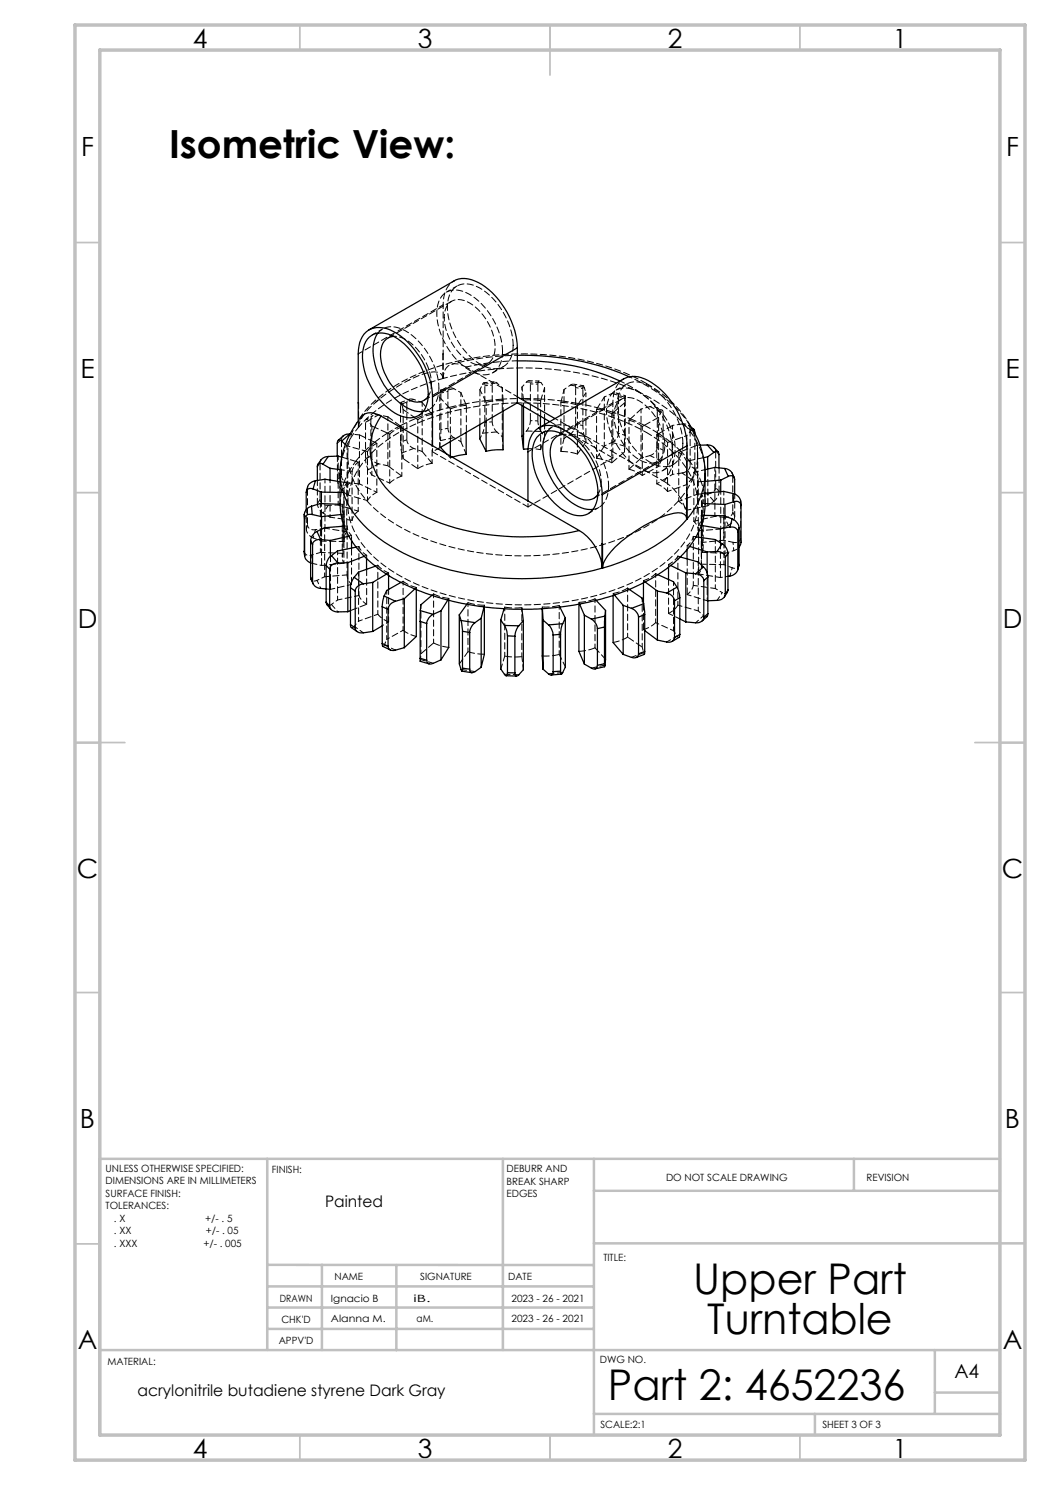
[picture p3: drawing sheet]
<svg xmlns="http://www.w3.org/2000/svg" width="210mm" height="297mm" viewBox="0 0 210 297" stroke-linecap="round" stroke-linejoin="round" font-family="sans-serif">
<g fill="none" stroke="#c0c0c0" stroke-width=".35">
<path d="M60 5v5M110 5v10M160 5v5M15 48.5h5M200 48.5h5M15 98.5h5M200 98.5h5M15 148.5h10M195 148.5h10M15 198.5h5M200 198.5h5M15 248.8h5"/>
<path d="M60 287v5M110 287v5M160 287v5"/>
</g>
<g fill="none" stroke="#c0c0c0" stroke-width=".5">
<path d="M53.4 231.8v38.2M100.6 231.8v38.2M118.8 231.8v55.2M118.8 238.2h81.2M170.8 231.8v6.4M200 231.8h-180v55.2M53.4 257.3h65.4M53.4 253h65.4M64.4 253v17M79.3 253v17M118.8 248.7h86.2M20 270h180"/>
<path d="M53.4 265.8h65.4M53.4 261.5h65.4M187 270v12.8M187 278.5h13M118.8 282.8h81.2M163 282.8v4.2"/>
</g>
<path d="M15 5h190v287h-190zM20 10h180v277h-180z" fill="none" stroke="#c0c0c0" stroke-width=".7"/>
<g fill="none" stroke="#000" stroke-width=".25">
<path d="M73.8 66l17-9.8a4.9 4.9 0 0 1 4.9 .3 16.3 16.3 0 0 1 7.8 13.1M73.8 67.4a4.2 4.2 0 0 1 5.1 0 14.4 14.4 0 0 1 6.7 12.2 3.8 3.8 0 0 1-3.5 4 8.9 8.9 0 0 1-6.3-3.8 13.4 13.4 0 0 1-3.2-9.6 4.5 4.5 0 0 1 1.2-2.8zM75.6 66.6a7.2 7.2 0 0 0-.6 6.3 14.8 14.8 0 0 0 6.7 8.8 5.2 5.2 0 0 0 3 .6M78.7 67.3a2.87 2.87 0 0 0-2.6 3 10.8 10.8 0 0 0 5.7 9.7 2.84 2.84 0 0 0 3.8-.7M86.5 79.4a16.1 16.1 0 0 0-8.5-13.4 4.1 4.1 0 0 0-5.8 1.9l-.4 1.3-.2 1.6v13.4M86.5 79.4v9.7M103.5 71.1a52.6 52.6 0 0 1 22.4 4.3M103.5 72.2a45.9 45.9 0 0 1 20.5 4M103.5 69.6l-17 9.8M103.5 79.4l7.5 4.3M103.5 69.6v11M62.6 97.8a.88 .88 0 0 0-1.4 .7v3.4"/>
<path d="M62.6 97.8l1.7 .6M63.1 96.2a2.07 2.07 0 0 0-1.8 2M63.1 96.2l-.5 1.6M63.1 96.2l1.9-.4 3 .5M64.3 98.4v2.3M64.3 98.4l3.7 .1M64.6 92.8a.65 .65 0 0 0-.8-.1 .65 .65 0 0 0-.3 .7v2.7M64.6 92.8l1.4 .9M65.7 91.3l-.7 .1-.5 .3-.9 1.2M65.7 91.3l-1.1 1.5M65.7 91.3l1.9-.1 .8 .2M66 93.7v2.3"/>
<path d="M66 93.7l2.1 .2M68 94.7a14.7 14.7 0 0 0 4.6 10.2 36.4 36.4 0 0 0 17.5 9.1 61 61 0 0 0 30.3-.4M68 94.7v6.2M68.3 88.2a.49 .49 0 0 0-.6-.2 .49 .49 0 0 0-.2 .6v2.6M68.3 88.2l.8 .7M69.9 86.8l-.9 .2-1.3 1M69.9 86.8l-1.6 1.4M69.9 86.8l.1 .1M71.4 84.6a17.1 17.1 0 0 0-3.4 10.1M76.2 83.2a11.1 11.1 0 0 0 .9 14.3 29.1 29.1 0 0 0 15.6 8.5 51.1 51.1 0 0 0 23.2 .1M76.2 83.2a2.91 2.91 0 0 0-3.9 .2M76.2 83.2l39.7 22.9"/>
<path d="M88.1 89.5l1.2 1.3M90.1 88.3v2.9M93.2 86.5v4.4l-2.7 .5M96 84.9v2.9l1.2 2.5M97.2 84.2v6.1M100.6 82.2v7.8h-2.1l-1.3 .3M103.4 80.6h.1M103.5 80.6l-15.9 9.2M103.5 80.6l6.4 3.7M104.4 81.1v6.1l.3 2.6M104.7 81.3v8.5M105.6 89.8h-.9"/>
<path d="M107.8 87.1a3.8 3.8 0 0 1 4.4-.4 14.1 14.1 0 0 1 7.1 9.4 6.2 6.2 0 0 1-1.3 6.3 4.2 4.2 0 0 1-4.5 .1 14.1 14.1 0 0 1-7-12.7 4.5 4.5 0 0 1 1.3-2.7zM107.8 85.6l16.9-9.8a4.9 4.9 0 0 1 4.9 .3 16.4 16.4 0 0 1 7.8 13M108.1 83.3v2.1M108.9 83.7v1.2M109.5 86.2a7.1 7.1 0 0 0-.6 6.3 14.5 14.5 0 0 0 6.7 8.8 5.2 5.2 0 0 0 3 .6M112.6 86.9a2.87 2.87 0 0 0-2.5 2.9 10.6 10.6 0 0 0 6.2 10 2.72 2.72 0 0 0 3.3-.9M120.4 99a16.3 16.3 0 0 0-7.8-13.1 4.8 4.8 0 0 0-5.4 .1 5.5 5.5 0 0 0-1.6 4.4v9.8M120.4 99v9.8M137.4 99l-.1 4.9M137.4 89.1l-17 9.9M137.4 89.1l-.1 9.9M137.6 84.5a17.5 17.5 0 0 1 3.4 10.1"/>
<path d="M138.3 85.5l.5 .4M138.5 85.9h.3l.2 .8M141 98.6l3.7-.3 1.9 .4M141.5 89l1.1 .3 1.1 1.1M141.5 89h-1.5M141.5 89l1.3 1.5M141.5 91.4v2.4M141.5 91.4l-.8 .1M142.8 90.5a.57 .57 0 0 1 .7-.2 .57 .57 0 0 1 .3 .6v2.7M142.8 90.5l-1.3 .9M144.1 96v2.3M144.1 96l-3.1 .3"/>
<path d="M144.9 93.7l1.1 .5 .9 1.3M144.9 93.7l-2-.2-1.9 .4M144.9 93.7l.8 1.6M145.7 95.3a.78 .78 0 0 1 .8-.1 .78 .78 0 0 1 .4 .7v2.9M145.7 95.3l-1.6 .7M146.6 98.7a2.03 2.03 0 0 1 1.6 2.3M146.6 98.7l.2 1.7M60.9 102.9v8.3M60.9 102.9v.9M60.9 110.2v.9M60.9 111.1l.3 .8 .9 .7M60.9 103.8v7.3"/>
<path d="M62.1 115.5l.5 1.2M62.1 108.1l.4 .9M62.1 115.5l.4 .8M62.1 108.1v7.4M62.3 101.2a1.99 1.99 0 0 0-1.4 1.7M62.3 101.2l.1 1.7M62.4 102.9a1.09 1.09 0 0 0-1.5 .9M62.4 102.9l1.9 .4M62.5 116.3a1.59 1.59 0 0 0 1.6 1.4l1.1 .1M62.5 109v7.3M63.4 106.3a2.27 2.27 0 0 0-1.3 1.8M63.4 106.3l.7 1.6"/>
<path d="M64.1 107.9a1.29 1.29 0 0 0-1.6 1.1M64.1 107.9l2 .2M64.3 103.3v2.6M65.2 113.1l.7 .7M65.2 113.1v7.3M65.9 113.8v7.4M66.1 108.1v3.2M66.3 111.1a2.77 2.77 0 0 0-1.1 2M66.3 111.1l1.3 1.5M67.6 112.6a1.5 1.5 0 0 0-1.7 1.2M68 100.9l.2 2M68 100.9l-3.9-.2-1.8 .5"/>
<path d="M68.2 102.9l.7 2.3M68.2 102.9l-3.9 .4M68.8 105v.3M68.8 105.1v.2M68.9 105.2l.9 2M68.9 105.2l-4 .3-1.5 .8M69.6 112.5l-2 .1M69.6 112.5v9.8M69.8 107.2l1.4 2.2M69.8 107.2l-3.7 .9M70.1 117.5l.9 .7M70.1 117.5v7.4"/>
<path d="M70.3 108.1v1.5M70.8 115.5a3.7 3.7 0 0 0-.7 2M70.8 115.5l1.8 1.3M71 118.2v7.4M71.2 109.4l1.6 1.9M71.2 109.4l-3.7 .8-1.2 .9M72.6 116.8a1.73 1.73 0 0 0-1.6 1.4M72.8 111.3l2.3 1.9M72.8 111.3l-3.2 1.2M73.3 111.7v2.2M74.5 116.5l-1.9 .3M74.5 116.5v9.8"/>
<path d="M75.1 113.2l2.2 1.6M75.1 113.2l-3.4 1.2-.9 1.1M76.8 119.2l-.4 2.2M76.8 119.2l2.3 1.1M77.3 114.8l2.9 1.7M77.3 114.8l-2.8 1.7M77.7 115.1v2.8M80.2 116.5l2.8 1.3M80.2 116.5l-2.9 1.6-.5 1.1M80.9 119.7l-1.8 .6M80.9 119.7v9.8M83 117.8l3.4 1.3"/>
<path d="M83 117.8l-2.1 1.9M83.3 117.9v9.4l-2.4 2.2M86.4 119.1l3.2 .9M86.4 119.1l-2.2 1.9-.1 1.1M115.9 106.1a9.6 9.6 0 0 1 4.5 7.5M120.4 108.8v4.8M120.4 108.8l.1 4.8M122.6 119.1v9.4l2 2.4M122.9 119l-3.7 1.1M122.9 119l1.7 2.1M125.9 117.9l-3 1.1M125.9 117.9l2.5 1.7 .3 1.2"/>
<path d="M128.7 116.6v4.1M129 116.4l2.5 1.8M131.5 118.2v9.8M131.5 118.2l1.8 .4M131.6 114.9l3.1 1.4 .7 1.1M133.3 118.6a1.89 1.89 0 0 1 1.6 1.6M133.7 113.4v2.5M134.1 113.1a33.4 33.4 0 0 1-8.2 4.8M134.1 113.1l3.1 1.5M135.4 117.4l.3 .7 .3 1.5M135.4 117.4l-2.1 1.2M136 119.6l-1.1 .6"/>
<path d="M136 119.6v7.3M136.1 111.4l-2 1.7M136.1 111.4l3.5 1 1.1 1M137.2 114.6v9.8M137.2 114.6l1.9 .2M137.3 103.9a31.5 31.5 0 0 1-13.5 8.7l-3.3 1M137.3 103.9a1.36 1.36 0 0 0-1.7-1.4 20.5 20.5 0 0 0-8.8 3.9 14.5 14.5 0 0 0-6.2 6.6l-.1 .6M137.4 109.9v1.9M137.9 109.3l-1.8 2.1M137.9 109.3l3.5 1.1M139.1 114.8a1.59 1.59 0 0 1 1.7 1.3M139.2 107.4l-1.3 1.9"/>
<path d="M139.2 107.4l3.9 .5 1.3 .9M139.7 106.4v1.1M140.3 105.1l-1.1 2.3M140.3 105.1l3.8 .6M140.7 113.4a2.93 2.93 0 0 1 .9 2M140.7 113.4l-1.6 1.4M140.8 116.1v7.4M140.8 103.1l.2-1.5v-6.9a14.1 14.1 0 0 1-3.6 9.2M140.8 103.1l-.5 2M140.8 103.1h4l1.6 .7M141 100.7l4 .2M141.4 110.4v4.2"/>
<path d="M141.6 115.4l-.8 .7M141.6 115.4v7.3M143.4 110.3a1.45 1.45 0 0 1 1.7 1.2M143.4 110.3l-2 .1M144.1 105.7v2.8M144.4 108.8a2.45 2.45 0 0 1 1.2 1.9M144.4 108.8l-1 1.5M145 100.9v2.3M145.1 118.8a1.55 1.55 0 0 1-1.7 1.3l-1.8 .1M145.1 111.5v7.3M145.6 118l-.7 1.4M145.6 110.7l-.5 .8"/>
<path d="M145.6 110.7v7.3M145.6 118l-.5 .8M146 105.4a1.19 1.19 0 0 1 1.6 1M146 105.4l-1.9 .3M146.4 103.8a2.26 2.26 0 0 1 1.4 1.7M146.4 103.8l-.4 1.6M146.8 100.4a.96 .96 0 0 1 1.4 .7v7.4l-.4 .9M146.8 100.4l-1.8 .5M147.6 113.7a1.85 1.85 0 0 1-2 1.6M147.6 106.4v7.3M147.8 112.9l-.3 1.1M147.8 105.5l-.2 .9"/>
<path d="M147.8 112.9l-.2 .8M147.8 105.5v7.4M65.2 120.4l.2 .6 .8 .8M65.2 120.4l.7 .8M65.9 121.2a1.39 1.39 0 0 0 1.7 1.2l2-.1M70.1 124.9l.1 .5 1.2 .9M70.1 124.9l.9 .7M70.1 122.1l-.5 .2M71 125.6a1.24 1.24 0 0 0 1.6 1l1.9-.3M76.4 128.7l.2 .6 1.5 .7M76.4 121.4l1.2 .5M76.4 128.7l1.2 .6"/>
<path d="M76.4 121.4v7.3M76.4 125.2l-1.9 1.1M77.6 129.3a.98 .98 0 0 0 1.5 .7l1.8-.5M77.6 121.9v7.4M79.1 120.3a1.88 1.88 0 0 0-1.5 1.6M84 131.7v.6l1.8 .5M84 124.3l1.3 .4M84 131.7l1.3 .3M84 124.3v7.4M84.1 122.1l-.1 2.2M84.1 122.1l2.5 .8M85.3 124.7v7.3"/>
<path d="M86.6 122.9a2.28 2.28 0 0 0-1.3 1.8M88.2 132l-1.6 .7a.8 .8 0 0 1-.8 .1 .8 .8 0 0 1-.5-.8M88.2 122.2l-1.6 .7M88.2 122.2v9.8M89.6 120l3.8 .9M89.6 120l-1.4 2.2M89.7 120v9.5l-1.5 2.5M91.9 123v9.8l.5 1.4 .1-.6M91.9 123l.3 1.1M92.2 124.1l.3 2.2M92.2 124.1l2.8 .4M92.4 134.2l2 .3"/>
<path d="M92.5 126.3l1.4 .2M92.5 126.3v7.3M92.5 133.6l1.4 .2M93.4 120.9l3.4 .5M93.4 120.9l-1.5 2.1M93.9 126.5v7.3M95 124.5a2.77 2.77 0 0 0-1.1 2M96.2 133.5l-1.2 .8a.6 .6 0 0 1-.7 .2 .6 .6 0 0 1-.4-.7M96.2 123.6l-1.2 .9M96.2 123.6v9.9M96.8 121.4l4 .3M96.8 121.4l-.6 2.2"/>
<path d="M96.9 121.4v9.5l-.7 2.6M100.2 124v9.8l.9 1.3h.3l.1-.6M100.2 124l.7 1.1M100.8 121.7l3.6 .1M100.8 121.7l-.6 2.3M100.9 125.1l.4 .9 .2 1.2M100.9 125.1l2.9 .1M101.2 135.1l2.1 .1M101.5 127.2h1.5M101.5 127.2v7.3M101.5 134.5l1.5 .1M103 127.2v7.4"/>
<path d="M103.8 125.2a3.9 3.9 0 0 0-.8 2M104.4 121.8l.3 2.3M104.7 124.1v9.8l-.9 1.1a.43 .43 0 0 1-.6 .2 .43 .43 0 0 1-.2-.6M104.7 124.1l-.9 1.1M108.4 121.7v9.5l.2 2.6M108.5 121.7l-4.1 .1M108.5 121.7l.1 2.3M108.6 133.8l1.1 1a.52 .52 0 0 0 .7 .2 .52 .52 0 0 0 .2-.7M108.6 124v9.8M108.6 124l1.1 1M109.7 125a3.2 3.2 0 0 1 .9 2M110.6 127v7.3"/>
<path d="M112 121.4l-3.5 .3M112 121.4l1.1 2.2M112.1 126.9l-1.5 .1M112.1 126.9v7.3M112.1 134.2l-1.5 .1M112.3 134.8l-2.1 .2M112.5 124.7l-.3 1-.1 1.2M112.5 124.7l-2.8 .3M113.1 123.6v9.8l-.8 1.4-.2-.6M113.1 123.6l-.6 1.1M115.8 120.8v9.5l1.1 2.5M115.9 120.8l-3.9 .6"/>
<path d="M115.9 120.8l1 2.2M116.9 132.8l1.4 .8a.71 .71 0 0 0 .8 .2 .71 .71 0 0 0 .4-.7M116.9 123v9.8M116.9 123l1.4 .8M118.3 123.8a2.52 2.52 0 0 1 1.2 1.9M119.2 120.1l-3.3 .7M119.2 120.1l1.9 2M119.5 125.7v7.4M120.9 125.4l-1.4 .3M120.9 125.4v7.3M120.9 132.7l-1.4 .4M120.9 133.3l-1.9 .5"/>
<path d="M121 123.2l-.1 2.2M121 123.2l-2.7 .6M121.1 122.1v9.8l-.2 1.4v-.6M121.1 122.1l-.1 1.1M124.6 121.1v9.8M124.6 121.1l1.7 .6M126.3 121.7a2.24 2.24 0 0 1 1.4 1.7M127.7 130.8a.92 .92 0 0 1-1.4 .7l-1.7-.6M127.7 123.4v7.4M128.7 120.8l.2 2.1M128.7 120.8l-2.4 .9M128.9 130.3v.6l-1.7 .6"/>
<path d="M128.9 122.9l-1.2 .5M128.9 130.3l-1.2 .5M128.9 122.9v7.4M128.9 126.1l2.6 1.9M134.9 127.5a1.15 1.15 0 0 1-1.6 .9l-1.8-.4M134.9 120.2v7.3M136 126.9l-.2 .6-1.4 .8M136 123.8l1.2 .6M136 126.9l-1.1 .6M140.8 123.5a1.34 1.34 0 0 1-1.7 1.1l-1.9-.2M141.6 122.7l-.2 .6-1 .9M141.6 122.7l-.8 .8"/>
</g>
<g fill="none" stroke="#000" stroke-width=".2" stroke-dasharray="1.3 .6">
<path d="M81.9 76l-.2 .1M88.6 70.8h.1M88.7 70.8h-.1M90.3 60.2l-12.7 7.4M100.5 70.3a14.3 14.3 0 0 0-7.4-11.8 3.7 3.7 0 0 0-5.7 3.1 13.9 13.9 0 0 0 7.7 13 3.6 3.6 0 0 0 5.3-2.9l.1-1.4M100.6 79.8v.4M102.6 69.1a14.3 14.3 0 0 0-7.4-11.9 3.7 3.7 0 0 0-5.6 3.2 13.9 13.9 0 0 0 7.6 13 3.6 3.6 0 0 0 5.3-2.9l.1-1.4M108.2 79.8l-.1 .3M124.3 79.8l-12.8 7.4M129.3 76.7a19.9 19.9 0 0 1 9.7 10.8 13 13 0 0 1-3.6 13 35.6 35.6 0 0 1-18.4 9.4 56.8 56.8 0 0 1-33.9-2.9 24.6 24.6 0 0 1-12-10.1 12.5 12.5 0 0 1 1.4-14.1 29.6 29.6 0 0 1 14-9.1 56.7 56.7 0 0 1 40.1 1.6l2.7 1.4M61.5 97.6v-.2M64 92.6l.2-.6"/>
<path d="M68.3 98.5h-.3M68.8 96.5l.6 .1M68.8 98.5h-.5M69.4 89.2l-.3-.3M70.4 94.3l-.5-.1M71.1 92.3l.5 .1M71.7 80.6v-.1M71.7 80.5v.1M73.5 90.3l-.5-.1M74.9 88.5l.5 .2M77.5 86.6l-2.6 1.9M77.9 86.8l-.4-.2"/>
<path d="M80 85.2l.4 .2M83.2 83.7l-2.6-1.8M83.6 83.9l-.4-.2M84.4 90.3l2 2.4M84.8 80.1l12.7-7.4M86.2 82.6l-3 1.1M86.2 82.6l.2 .3M86.4 92.7l-1.5 .4-1.3 .6M86.4 82.9l-1.5 .4-1.3 .6M88.1 89.4l-.2-.1M90.1 91.6v-.4M90.1 81.8l-.3-.3"/>
<path d="M90.5 91.4l-.4 .2M93.1 80.8l.2 .3M96 84.9v-7M97.2 80.5l-.1-.4M104.7 80v-.3M108.1 83.2v-3.1M112.2 80.5l.1-.3M115.7 80.7l-.2 .3M118.7 99.7l12.8-7.4M119.3 81.9l.2-.3M122.4 92.6l-1.5-.6-1.6-.3M122.4 82.8l-1.5-.6-1.6-.3"/>
<path d="M122.6 91.6l-12.7-7.3M122.7 82.5l-.3 .3M125.8 84l.3-.2M125.8 93.8l2.4-2.2M128.9 85.1l-.4 .2M131.4 87l.4-.3M131.7 83.5l-2.8 1.6M131.8 86.7l2.7-1.6M134 88.3l-.5 .2M134.5 89.9a14.3 14.3 0 0 0-7.4-11.8 3.7 3.7 0 0 0-5.7 3.1 13.9 13.9 0 0 0 7.6 13 3.6 3.6 0 0 0 5.3-2.9l.2-1.4M135.7 90.5l.5-.2M136.6 88.6a14.3 14.3 0 0 0-7.4-11.8 3.7 3.7 0 0 0-5.7 3.2 13.9 13.9 0 0 0 7.6 13 3.6 3.6 0 0 0 5.3-2.9l.2-1.5"/>
<path d="M137.4 99v-.1M137.4 98.9h.1M137.8 92.1l-.5 .1M138.6 85.8l-.4 .3M138.8 94.5l.5-.2M139.5 89h.5M140.2 96.3l-.5 .1M140.3 98.7l.6-.1M140.9 98.6h.1M141 94.1v.5M146.5 94.6l.1 .5M62.1 112.6l.4 .1"/>
<path d="M68 100.8l.6 .1M68.8 102.8l-.6 .1M68.9 105.2h.5M70.3 107.1l-.5 .1M71.3 109.4l.5-.1M73.3 111.1l-.4 .1M75.1 113.2l.5-.2M77.7 115.1v-.5M77.7 114.6l-.4 .2M80.2 116.5l.4-.2M83.3 117.9v-.4M83.3 117.5l-.3 .3"/>
<path d="M86.4 119.1l.3-.3M86.7 118.8l1.4 .6 1.7 .3M89.8 119.7l-.2 .3M119 119.8l.3 .3M120.4 108.7h.1M122.7 119.1v-.4M122.7 118.7l1.5-.4 1.3-.7M122.9 119l-.2-.3M125.5 117.6l.4 .3M128.7 116.6v-.5M129.1 116.4l-.4-.3M131.1 114.7l.5 .2"/>
<path d="M133.7 113.4v-.5M134.1 113.1l-.4-.2M135.6 111.2l.5 .2M137.9 109.3l-.5-.2M138.7 107.3l.5 .1M140.3 103l.5 .1M140.3 105.1l-.6-.1M141 100.7h-.5M141 100.8v-.1M141 100.7h.1M144.1 115.5v-7M148.1 100.2h.1"/>
<path d="M73.3 120.9v-7M76.9 129l-.3 .3M84.1 131.9v.3M86.7 128.6l1.4 .6 1.7 .3M89.8 120v-.3M93.4 120.8l.2-.3M96.9 121.4v-.4M96.9 121l-.1 .4M100.9 121.7l.1-.3M104.4 121.5v.3M108.5 121.7v-.3M111.8 121.1l.2 .3"/>
<path d="M115.8 120.8v-.3M115.9 120.8l-.1-.3M119 129.6l2.1 2.3M122.7 128.5l1.5-.4 1.3-.7M128.9 130.9l-.2-.3M129 126.1l-.3-.2M135.8 127.5l-.4-.3M141.6 120.1l-.2 .1"/>
</g>
<g fill="none" stroke="#000" stroke-width=".2" stroke-dasharray="1.3 .6" stroke-dashoffset=".1">
<path d="M88.6 75.7v-4.9M88.6 75.7a1.38 1.38 0 0 0-1.8-1.3 18.5 18.5 0 0 0-8.1 3.4 17.4 17.4 0 0 0-6.7 6.6l-.3 1M88.7 70.8v4.9M68.4 91.4l2.7 .9M71.7 80.5v4.9M77.6 83.4l2.4 1.8M80 85.2l-2.5 1.4M86.5 90.4l19.1 11M117.2 88.4l-1.7 2.4M119.3 91.7l1.6-2.5M124.9 80.6l-2.2 1.9M128.5 95.1a7.1 7.1 0 0 0-2.7-1.3"/>
<path d="M128.5 85.3a7.1 7.1 0 0 0-2.7-1.3M128.9 85.1l-2.8-1.3M129.3 86.5a19.9 19.9 0 0 1 9.7 10.8 13 13 0 0 1-3.6 13 35.6 35.6 0 0 1-18.4 9.4 56.8 56.8 0 0 1-33.9-2.9 24.6 24.6 0 0 1-12-10.1 12.5 12.5 0 0 1 1.4-14.1 29.6 29.6 0 0 1 14-9.1 55.2 55.2 0 0 1 17-2.9M136.2 90.3l-2.2-2M140.7 91.5l-2.9 .6M68.8 108.3v-3.1M80.6 116.3a7.1 7.1 0 0 0 2.7 1.2M80.6 126.1a7.1 7.1 0 0 0 2.7 1.2M91.9 132.8l1.7-2.5M133.7 122.7v-6.8"/>
</g>
<g fill="none" stroke="#000" stroke-width=".2" stroke-dasharray="1.3 .6" stroke-dashoffset=".3">
<path d="M75.7 80l-.6 .4M82.8 79.9l-2.4 .9M86.3 76.8l-.1 1.2-.5 1.3M87.8 77.6a14.3 14.3 0 0 0-7.4-11.8 3.8 3.8 0 0 0-4.8 .8M117.2 78.6l-1.5 2.1M125 79.4l-2.6-.7M69.9 94.2l-1.1 2.3M71.7 85.4a32.7 32.7 0 0 1 15.2-9.2l1.7-.5M74.9 88.5l-1.9 1.7M75.4 98.5a4.4 4.4 0 0 0-1.9 1.6M75.4 88.7a4.4 4.4 0 0 0-1.9 1.6M80.4 90.6l2.4-.9"/>
<path d="M100.5 87.3l.1 2.6M108.1 89.9v-4.5M108.1 89.9l-2.5-.1M112.2 90.3l.6-2.6M119.5 81.6l1.4-2.2M120.2 96.4l-.1 1.2-.5 1.3M121.7 97.2a14.3 14.3 0 0 0-7.4-11.8 3.8 3.8 0 0 0-4.7 .8M122.4 88.5l2.6 .7M132.9 96.3a11.1 11.1 0 0 0-.9-14.2 23.8 23.8 0 0 0-8-5.9M133.5 98.3a5.2 5.2 0 0 0-2.1-1.5M133.5 88.5a5.2 5.2 0 0 0-2.1-1.5M139.3 94.3l-1.5-2.2"/>
<path d="M64.1 110.5l4.5 .2M64.9 115.3l4.5-.3M65 105.6l4.4 .8M68.8 112.6l-4.5 .5M68.8 108.3l-4.5-.1M70.4 104.1l-4.4-.7M73.3 111.7v-.6M75.6 113a5.2 5.2 0 0 0 2.1 1.6M133.7 112.9a4.4 4.4 0 0 0 1.9-1.7M138.7 117.1l4.4 .6M140.3 112.8l4.5 .1M140.3 108.5l4.5-.5"/>
<path d="M144.1 115.5l-4.4-.7M144.1 105.8l-4.4 .4M145 110.7l-4.5-.2M146.9 103.2v-4.4M70.8 125.3l-.2 .2h-.3M75.6 122.8a5.2 5.2 0 0 0 2.1 1.6M86.7 132.7l-2.6-.8M104.4 131.3l.3 2.6M128.7 130.6l-2.4 .9M133.7 122.7a4.4 4.4 0 0 0 1.9-1.7M136 123.8l-2.3-1.1"/>
</g>
<g fill="none" stroke="#000" stroke-width=".2" stroke-dasharray="1.3 .6" stroke-dashoffset=".7">
<path d="M90.8 56.2a5.1 5.1 0 0 0-2.2 4.8M78.7 67.3a6.7 6.7 0 0 1 5.2 3.1 11.2 11.2 0 0 1 2.4 6.4M88.2 78.6l1.4-.3M97 77.2l1.4-.2M98.4 77a.51 .51 0 0 1 .3-.6 .51 .51 0 0 1 .7 .2M99.4 76.6l1.1 .9M103.5 71.1a55.2 55.2 0 0 0-13.1 1.7M104.4 77.4l.9-1M105.3 76.4a.43 .43 0 0 1 .6-.2 .43 .43 0 0 1 .2 .6M106.1 76.8h1.5M115.1 77.5l1.5 .2M123.7 79.3l1.3 .4"/>
<path d="M124.7 75.8a5.1 5.1 0 0 0-2.1 4.8M69.4 99l-1-1M71.7 85.5v-1.3M73 90.2l-3.6-1M80.1 81.1l1.3-.5M81.4 88l-1.3 .4M89.6 85.6l-1.4 .4M97.2 84.2v-3.7M98.4 84.4l-1.4 .1M99.4 86.4l1.1 .9M104.4 81.1v-3.7M104.4 87.2l.9-1"/>
<path d="M107.6 84.2l-1.5-.1M112.7 86.9a6.7 6.7 0 0 1 5.2 3.1 11.2 11.2 0 0 1 2.3 6.4M116.6 85.1l-1.5-.2M125 87.1l-1.3-.4M126.1 83.8l-3.4-1.3M131.4 96.8l3.1-1.9M131.7 93.3l-3.2 1.8M137.4 87.1l-3.4 1.2M138.2 86.1l-.8 1M138.2 95.9l-.8 1M63.4 116.1l-.6 .1-.6-.4M64.3 108.2v-7.5"/>
<path d="M66 103.4v-7.4M68.8 112.6v-7.4M139.7 106.4v-1.4M144.1 105.8v-7.5M145 110.7v-7.5M70.8 125.3l.9-1.1M77.4 127.9l3.2-1.8M77.7 124.4l-1.2 .7M139.7 122.2l1 .9M141.4 120.2v-5.7"/>
</g>
<g fill="none" stroke="#000" stroke-width=".2" stroke-dasharray="1.3 .6" stroke-dashoffset=".4">
<path d="M91.4 57.2l-2.1 1.2M71.7 70.8l16.9-9.8M76.6 65.8l-2.2 1.2M88.7 75.7a59.4 59.4 0 0 1 38.2 2.3 25.8 25.8 0 0 1 12.4 10.3 13.3 13.3 0 0 1 1.7 5.6M92.2 78.5l.9 2.3M93.2 73.4l10.3 5.9M98.6 74.5l2.1-1.2M100.5 77.5l.1 2.3M104.7 79.7l-.3-2.3M108.9 77.6l-.7 2.2M125.3 76.8l-2.1 1.2M61.3 98.5l.2-.9"/>
<path d="M68 96.3l.8 .2M68 94.6a14.1 14.1 0 0 1 3.7-9.1M68.3 98.5l-.3 2.3M68.3 87.9l.3-.7M69.9 96.6a1.66 1.66 0 0 1-1.6-1.4M71.1 92.3l-1.2 1.9M71.7 85.5a3.1 3.1 0 0 1 .6-2.2M73.7 93.9l2-1.1M75.7 83l-2 1.1M75.7 92.8a1.88 1.88 0 0 1-1.5-1.6M82.8 89.7a2.12 2.12 0 0 1-1.4-1.7M83.7 83.1l2.2-1.2"/>
<path d="M84.7 82.3a3.8 3.8 0 0 0 3-3.9l.1-.8M90.8 87.5a2.46 2.46 0 0 1-1.2-1.9M97.1 80.1l-1.1-2.2M105.6 90.4l17-9.8M108.9 87.4v-2.5M108.9 83.7v-6.1M110.5 85.4l-2.1 1.2M112.3 80.2l.5-2.3M115.1 84.9a2.69 2.69 0 0 1-1 1.9M122.6 90.4l10.3 5.9M123.7 86.7a2.25 2.25 0 0 1-1.3 1.8M130 91.1l2.2 1.1"/>
<path d="M131.5 89.5a1.97 1.97 0 0 1-1.5 1.6M132.2 82.4l-2.2-1.1M132.5 94.1l2.1-1.2M137.3 92.2a3.7 3.7 0 0 0-1.6-1.7M137.8 92.1l-1.6-1.8M138 93.1a1.74 1.74 0 0 1-1.6 1.5M138.3 85.5l-.7-.5M140.9 98.6l-.7-2.3M141 96.3h-.8M142.9 89.5l.2 .7M143.1 97.5a1.53 1.53 0 0 1-1.6 1.3M61.3 105.8a2.13 2.13 0 0 0 1.3 1.8"/>
<path d="M61.5 105l-.2 .8M63.5 100.7a2.49 2.49 0 0 0 1.1 1.9M66.1 117.9l-.8-.1M67.5 120l4.3-.9M67.6 101l4 1.2M70.3 116.9l-4.2 1M71.8 109.3a3.7 3.7 0 0 0 1.5 1.8M71.8 119.1a3.7 3.7 0 0 0 1.5 1.8M73.5 100.1l-4.1-1.1M105.6 101.4l17-9.8M117.7 102.7l2.1-1.2M118.6 101.9a3.8 3.8 0 0 0 3.1-3.9v-.8"/>
<path d="M137.3 102a3.7 3.7 0 0 0-1.6-1.7M137.4 109.9v-.8M138.8 104.3l4.2-1M141.6 101.1l-4.3 .9M142.8 100.3a2.76 2.76 0 0 0 1-2M145.7 105.1a2.29 2.29 0 0 0 1.2-1.9M148.1 100.2l.1 .9M148.2 108.5l-.1-.9M79.1 130l-2.2-1M135.4 127.2l-2 1.2M135.6 121l4.1 1.2M141.4 123.3l-.3 .1-.4-.3"/>
<path d="M141.4 120.2l-4-1.3"/>
</g>
<g fill="none" stroke="#000" stroke-width=".2" stroke-dasharray="1.3 .6" stroke-dashoffset=".5">
<path d="M88.1 78.3v-.3l.1 .6M88.6 61v9.8M96.5 76.8l.3-.2 .2 .5M104.7 79.7l-4.1 .1M107.8 76.2l-2-.1M116.6 77.7l.1-.5 .2 .3M125 79.7v-.6v.3M63.5 93.4l.5-.8M64 99.9l-.5 .8M67.5 96a3.1 3.1 0 0 0 .9 2M67.5 88.6l.8-.7M68.3 95.2l-.8 .8"/>
<path d="M68.4 98l1.5-1.4M68.8 98.1v9.8M68.8 96.5l-.5 2M69.4 96.6a2.41 2.41 0 0 0-.6 1.9M69.4 99v-9.8M69.5 91v9.8M71.6 92.4a3.1 3.1 0 0 0-1.2 1.9M71.9 96.8v-9.8M73.1 91.8l.2 1.1 .4 1M74.4 95v-9.8M75.4 98.5v-9.8M77.6 93.2v-9.8"/>
<path d="M77.9 96.6v-9.8M80.1 88.4l.3 2.2M80.4 80.8l-.2-.3-.1 .6M80.4 95.2v-9.8M80.6 91.7v-9.8M83.6 93.7v-9.8M84.4 90.3v-9.8M86.4 92.7v-9.8M87.9 89.3v-9.8M88.2 86l-.1 2.1M92.2 88.3v-9.8M97 84.5l-.2 1.1-.3 1"/>
<path d="M97.1 80.1l-4 .7M99.4 86.4a3 3 0 0 1-1-2M100.5 87.3v-9.8M106.1 84.1a3.5 3.5 0 0 1-.8 2.1M108.2 86.3l-.5-1.1-.1-1M112.2 90.3v-9.8M112.3 80.2l-4.1-.4M112.8 87.7v-9.8M115.5 90.8v-9.8M116.9 87.3l-.3-2.2M117.2 88.4v-9.8M119.3 91.7v-9.8"/>
<path d="M120.9 89.2v-9.8M122.4 92.6v-9.8M122.6 80.6v9.8M124.9 90.4v-9.8M125 89.2v-2.1M125.8 93.8v-9.8M128.2 91.6v-9.8M128.5 95.1v-9.8M131.4 96.8v-9.8M131.7 93.3v-9.8M132.2 92.2l.4-2.2M132.6 82.7l-.1-.6-.3 .3"/>
<path d="M133.5 98.3v-9.8M134.5 94.9v-9.8M136.4 84.8a1.23 1.23 0 0 1 1.6 1M136.4 94.6l1.8 1.3M137.4 96.9v-9.8M137.4 96.9l-3.9 1.4M138.2 86.1l-1.8-1.3M138.2 95.9l.6-1.1 .2-1M139.5 98.8v-9.8M139.7 96.4a2.69 2.69 0 0 0-.9-1.9M140.2 96.3l-.9-2M143.1 90.2l.7 .7"/>
<path d="M143.8 98.3l-.7-.8M146.6 95.1l.3 .8M63.1 105.9a1.23 1.23 0 0 1-1.6-.9M64.1 110.5v-9.8M64.9 115.3v-9.8M65 105.6v-9.8M65.7 101.1a1.45 1.45 0 0 1-1.7-1.2M67.5 120v-9.8M67.6 101v-9.8M68.5 101.7v9.8M68.6 110.7v-9.8M68.8 105v-2.2"/>
<path d="M69.4 106.4v-9.8M69.4 106.4a2.41 2.41 0 0 0-.6 1.9M69.4 115v-9.8M69.4 115a2.69 2.69 0 0 0 .9 1.9M69.4 105.2a2.69 2.69 0 0 0 .9 1.9M70.3 108.1v-1M70.4 104.1v-9.8M71.6 102.2v-9.8M71.6 102.2a3.1 3.1 0 0 0-1.2 1.9M71.8 119.1v-9.8M73.5 100.1v-9.8M135.7 100.3v-9.8"/>
<path d="M135.7 100.3l3.8-1.5M137.3 102v-9.8M137.4 109.1a3.1 3.1 0 0 0 1.3-1.8M137.4 118.9a3.1 3.1 0 0 0 1.3-1.8M138.7 117.1v-9.8M138.8 104.3v-9.8M139.5 100.8v-9.8M139.7 106.2v-9.8M139.7 106.2a2.69 2.69 0 0 0-.9-1.9M139.7 114.8a2.41 2.41 0 0 0 .6-2M139.7 105a2.41 2.41 0 0 0 .6-2M140.3 112.8v-9.8"/>
<path d="M140.3 108.5v-9.8M140.3 113.2v-9.8M140.5 110.5v-9.8M140.6 109.7v-9.8M143 103.3v-9.8M143.1 117.7v-9.8M144.8 108v-9.8M144.8 112.9v-9.8M146.6 102.4a1.31 1.31 0 0 1-1.7 1.1M146.9 103.2l-.3-.8M66.3 120.9l-.6 .2-.3-.1M71.7 124.2v-9.8"/>
<path d="M71.7 124.2l3.9-1.4M72.7 126.5l-1.9-1.2M75.6 122.8v-9.8M77.4 127.9v-9.8M80.6 126.1v-9.8M84.2 130.8v-9.8M86.7 128.6v-9.8M93.6 130.3v-9.8M101 131.2v-9.8M104.4 131.3v-9.8M111.8 130.9v-9.8M119 129.6v-9.8"/>
<path d="M125.5 127.4v-9.8M128.4 129.4v-9.8M131.1 124.5v-9.8M134.7 126.1v-9.8M135.6 121v-9.8M139.7 122.2v-9.8M140.7 123.1l-1.6 1.4"/>
</g>
<g fill="none" stroke="#000" stroke-width=".2" stroke-dasharray="1.3 .6" stroke-dashoffset=".2">
<path d="M90.8 77.7l-2.7 .6M93.2 73.4a2.85 2.85 0 0 0-4 .3l-.3 .5-.2 1.5M99.4 76.6l-2.9 .2M103.5 72.2l-5.4 .3-4.9 .9M108.2 76.5l-2.9-.1M116.9 77.5l-2.8-.5M67.5 96v-4.8M73 90.2l-1.9 2.1M80.4 95.2a6.1 6.1 0 0 0-2.5 1.4M80.4 85.4a6.1 6.1 0 0 0-2.5 1.4M84.4 80.5l1.8 2.1M88.1 88.1l2.7-.6"/>
<path d="M89.8 81.5l-1.9-2M90.1 88.3v-6.5M92.2 88.3l1.1 2.6M96.5 86.6l2.9-.2M105.3 86.2l2.9 .1M108.9 87.4l-.8 2.5M114.1 86.8l2.8 .5M126.1 83.8l2.1-2M134 88.3l-2.2-1.6M143.8 98.3v-4.7M63.5 100.7v-4.6M66.1 117.9v-6.7"/>
<path d="M68.8 105.1v-6.6M128.7 116.1a6.1 6.1 0 0 0 2.4-1.4M77.7 124.4v-6.5M95 134.3l-2.8-.4M100.2 133.8l.8-2.6M103.8 134.9h-2.9M111.8 130.9l1.3 2.5M112.6 134.5l-2.9 .3M121 133l-2.7 .6M128.7 125.9a6.1 6.1 0 0 0 2.4-1.4"/>
</g>
<g fill="none" stroke="#000" stroke-width=".2" stroke-dasharray="1.3 .6" stroke-dashoffset="-.2">
<path d="M100.6 79.8l-3.5 .3M108.2 79.8l-3.5-.1M64 99.9v-7.3M68.3 95.2v-7.3M73.1 91.8v-7.3M74.2 91.2v-7.3M80.1 88.4v-7.3M81.4 88v-7.4M83.2 83.7l-3.2 1.5M83.6 93.7l-3-2M88.2 86v-7.4M89.6 85.6v-7.3"/>
<path d="M93.3 86.5v-5.4M97 84.5v-7.3M98.4 84.4v-7.4M106.1 84.1v-7.3M107.6 84.2v-7.4M115.1 84.9v-7.4M115.7 80.7l-3.4-.5M116.6 85.1v-7.4M123.7 86.7v-7.4M125 87.1v-7.4M131.5 89.5v-7.4M132.6 90v-7.3"/>
<path d="M136.2 90.3l3.3-1.3M138 93.1v-7.3M143.1 97.5v-7.3M61.5 105v-7.4M139.7 114.8v-7.4M141.6 101.1v-7.3M146.6 102.4v-7.3M148.1 107.6v-7.4M125.5 127.4l2.9 2"/>
</g>
<g fill="none" stroke="#000" stroke-width=".2" stroke-dasharray="1.3 .6" stroke-dashoffset=".6">
<path d="M87.9 79.5l.2-1.2M88.8 63.5a10.8 10.8 0 0 0 6.3 9.4 2.85 2.85 0 0 0 3.9-2.8 10.7 10.7 0 0 0-6.2-10 2.85 2.85 0 0 0-3.9 2.8l-.1 .6M96 77.9l.5-1.1M98.8 76.4l-2 .1M107.6 76.8l.2-.6 .4 .3M108.2 76.5l.7 1.1M116.7 77.1l-2-.3M116.9 77.5l.3 1.1M125 79.4l-.1 1.2M71.9 96.8l3.5 1.7M73.1 84.5l1.1-.6M73.7 84.1l-.4-.2-.2 .6"/>
<path d="M74.2 83.9a1.12 1.12 0 0 1 1.5-.9M74.2 91.2l-1.1 .6M74.4 85.2l-.7-1.1M74.4 95l-.7-1.1M77.9 96.6l-3.5-1.6M80.6 81.9l-.2-1.1M80.6 91.7l-.2-1.1M86.5 90.4v-1.3M87.6 89.8l-1.1 .6M87.9 89.3l.2-1.2M89.8 81.5l-3.6 1.1M90.1 91.6l-.8-.8"/>
<path d="M96 87.7l.5-1.1M100.6 82.2v-2M103.5 80.6a51.2 51.2 0 0 1 25.8 5.9M104.7 81.3v-1.3M108.2 86.3l.7 1.1M116.9 87.3l.3 1.1M119.5 81.6l-3.8-.9M122.6 90.4l-11.6-6.7M122.6 91.6v-1.2M122.8 83.1a10.8 10.8 0 0 0 6.2 9.4 2.85 2.85 0 0 0 3.9-2.8 10.7 10.7 0 0 0-6.2-10 2.85 2.85 0 0 0-3.9 2.8v.6M125 89.2l-.1 1.2M131.5 82.1l1.1 .6"/>
<path d="M132.2 82.4l-.5 1.1M132.2 92.2l-.5 1.1M132.6 90l-1.1-.5M138 85.8l1 .7M139 93.8l-1-.7M139.5 98.8h2M61.3 105.8v-3.9M65.7 101.1l1.9-.1M68.6 110.7a2.27 2.27 0 0 0 .2 1.9M68.6 100.9a2.27 2.27 0 0 0 .2 1.9M105.6 101.4v-1.2M140.5 110.5a2.27 2.27 0 0 0-.2-2"/>
<path d="M140.5 100.7a2.27 2.27 0 0 0-.2-2M141 100.7l-.1-2.1M145.5 118.5l-.4 .2-.6-.2M146.8 110.1l1-.7M148.1 107.6a1.09 1.09 0 0 1-1.5 .9M76.9 129l.5-1.1M84.1 131.9l.1-1.1M128.4 129.4l.3 1.2M131.1 124.5l3.6 1.6M134.7 126.1l.7 1.1"/>
</g>
<g fill="none" stroke="#000" stroke-width=".2" stroke-dasharray="1.3 .6" stroke-dashoffset="-.1">
<path d="M71.9 87l3 1.5M77.5 86.6l-3.1-1.4M77.6 93.2l2.8 2M93.1 80.8l-3.3 .7M93.3 81.1l-1.7 .2-1.5 .5M100.6 80.2h-1.7l-1.7 .3M108.1 80.1l-1.7-.2-1.7 .1M115.5 90.8l-1.6-.4-1.7-.1M115.5 81l-1.6-.4-1.7-.1M122.7 82.5l-3.2-.9M124.9 90.4l-2.5 2.2M131.8 86.7l-2.9-1.6"/>
<path d="M139 93.8v-7.2M64.3 113.1v-7.3M70.3 116.9v-7.3M137.4 103.8a9.7 9.7 0 0 0-4.5-7.5M137.4 118.9v-7.1M73.3 120.9l-3.2 1.2M84.2 130.8l2.5-2.2M93.6 120.5l1.6 .4 1.7 .1M93.6 130.3l1.6 .4 1.7 .1M101 121.4l1.6 .2 1.8-.1M101 131.2l1.6 .2 1.8-.1M108.5 121.4h1.7l1.6-.3"/>
<path d="M108.5 131.2h1.7l1.6-.3M115.8 120.5l1.7-.3 1.5-.4M115.8 130.3l1.7-.3 1.5-.4M128.7 125.9v-5.2"/>
</g>
<path d="M90 77.6l-1.9 .4M69.9 96.6l2 .2M130 81.3a1.01 1.01 0 0 1 1.5 .8M134.5 85.1l1.9-.3M134.5 94.9l1.9-.3M141.5 98.8l1.3 1.5M63.1 105.9l1.9-.3M143 103.3l1.9 .2M67.6 122.4l-1.3-1.5" fill="none" stroke="#000" stroke-width=".2" stroke-dasharray="1.3 .6" stroke-dashoffset="1"/>
<g fill="none" stroke="#000" stroke-width=".2" stroke-dasharray="1.3 .6" stroke-dashoffset=".8">
<path d="M89.6 78.3a.69 .69 0 0 1 .4-.7 .69 .69 0 0 1 .8 .1M90.8 77.7l1.4 .8M112.8 77.9l1.3-.9M114.1 77a.6 .6 0 0 1 .7-.1 .6 .6 0 0 1 .3 .6M72.3 83.3l-.9 1.3M74.6 83.1l-1.3 .8M90.8 87.5l1.4 .8M112.8 87.7l1.3-.9M132.5 82.1l-1.5-.7M137.6 84.5a28.3 28.3 0 0 0-11.7-9.1M62.5 112.7l-.2-1.7M63.4 116.1l1.5-.8"/>
<path d="M66 103.4l-1.4-.8M142.8 100.3l-1.2 .8M143.1 117.7l1.4 .8M145.6 115.3l-1.5 .2M145.7 105.1l-1.6 .7M146.6 108.5l.2 1.6M147.8 113.1l-.2 .4-.4 .1h-.8M66.3 120.9l1.2-.9"/>
</g>
<g fill="none" stroke="#000" stroke-width=".2" stroke-dasharray="1.3 .6" stroke-dashoffset=".9">
<path d="M81.9 79.9l-1.7 .6M82.8 79.9l1.6 .6M120.9 79.4l1.5-.7M122.4 78.7a.8 .8 0 0 1 .9-.1 .8 .8 0 0 1 .4 .7M125 79.1l-1.8-.5M69.9 94.2l-1.8-.3M70 86.8l1.9 .2M75.7 83l1.9 .4M75.7 92.8l1.9 .4M81.4 80.6a.9 .9 0 0 1 1.4-.7M82.8 89.7l1.6 .6M120.9 89.2l1.5-.7"/>
<path d="M128.2 81.8l1.8-.5M128.2 91.6l1.8-.5M139.3 94.3l1.7-.4M62.3 111l1.8-.5M62.3 111a1.01 1.01 0 0 1-1.4-.7M62.6 107.6l.5-1.7M64.2 117.7l-.8-1.6M64.3 108.2l-1.7-.6M64.3 113.1l-1.8-.4M64.6 102.6l1.1-1.5M144.5 118.5l-1.1 1.6M144.8 108l1.8 .5"/>
<path d="M144.8 112.9l1.6 .7M144.9 103.5l.8 1.6M146.4 113.6l-.4 1.6M146.8 110.1l-1.8 .6"/>
</g>
<g font-size="8.5">
<text x="138.6" y="258.8">Upper Part</text>
<text x="141.4" y="266.9">Turntable</text>
<text x="121.6" y="279.9">Part 2: 4652236</text>
</g>
<text font-size="7.8" x="33.8" y="31.6">Isometric View:</text>
<g font-size="5.3">
<text x="38.5" y="9.5">4</text>
<text x="83.5" y="9.5">3</text>
<text x="133.6" y="9.5">2</text>
<text x="178.6" y="9.5">1</text>
<text x="16.2" y="31.3">F</text>
<text x="201.2" y="31.3">F</text>
<text x="16.1" y="75.5">E</text>
<text x="201.1" y="75.5">E</text>
<text x="15.5" y="125.5">D</text>
<text x="200.5" y="125.5">D</text>
<text x="15.4" y="175.5">C</text>
<text x="200.4" y="175.5">C</text>
<text x="16" y="225.5">B</text>
<text x="201" y="225.5">B</text>
<text x="15.5" y="269.8">A</text>
<text x="200.5" y="269.8">A</text>
<text x="38.5" y="291.5">4</text>
<text x="83.5" y="291.5">3</text>
<text x="133.6" y="291.5">2</text>
<text x="178.6" y="291.5">1</text>
</g>
<text font-size="3.9" x="190.9" y="275.5">A4</text>
<g font-size="3.2">
<text x="65" y="241.4">Painted</text>
<text x="27.5" y="279.2">acrylonitrile butadiene styrene Dark Gray</text>
</g>
<g font-size="2">
<text x="21.1" y="234.4">UNLESS OTHERWISE SPECIFIED:</text>
<text x="21.1" y="236.9">DIMENSIONS ARE IN MILLIMETERS</text>
<text x="21.1" y="239.4">SURFACE FINISH:</text>
<text x="54.4" y="234.6">FINISH:</text>
<text x="101.3" y="234.5">DEBURR AND</text>
<text x="101.3" y="237">BREAK SHARP</text>
<text x="101.3" y="239.5">EDGES</text>
<text x="133.2" y="236.2">DO NOT SCALE DRAWING</text>
<text x="173.3" y="236.2">REVISION</text>
<text x="21.1" y="241.9">TOLERANCES:</text>
<text x="22.8" y="244.4">. X</text>
<text x="41" y="244.4">+/- . 5</text>
<text x="22.8" y="249.4">. XXX</text>
<text x="22.8" y="246.9">. XX</text>
<text x="40.7" y="249.4">+/- . 005</text>
<text x="41.1" y="246.9">+/- . 05</text>
<text x="66.9" y="255.9">NAME</text>
<text x="84" y="255.9">SIGNATURE</text>
<text x="101.6" y="255.9">DATE</text>
<text x="120.7" y="252.2">TITLE:</text>
<text x="56" y="260.3">DRAWN</text>
<text x="66.2" y="260.3">Ignacio B</text>
<text x="82.7" y="260.5">iB.</text>
<text x="102.3" y="260.3">2023 - 26 - 2021</text>
<text x="55.7" y="268.7">APPV'D</text>
<text x="56.3" y="264.6">CHK'D</text>
<text x="66.2" y="264.4">Alanna M.</text>
<text x="83.3" y="264.4">aM.</text>
<text x="102.3" y="264.4">2023 - 26 - 2021</text>
<text x="21.5" y="273">MATERIAL:</text>
<text x="120" y="272.5">DWG NO.</text>
<text x="120.1" y="285.6">SCALE:2:1</text>
<text x="164.5" y="285.6">SHEET 3 OF 3</text>
</g>
</svg>
